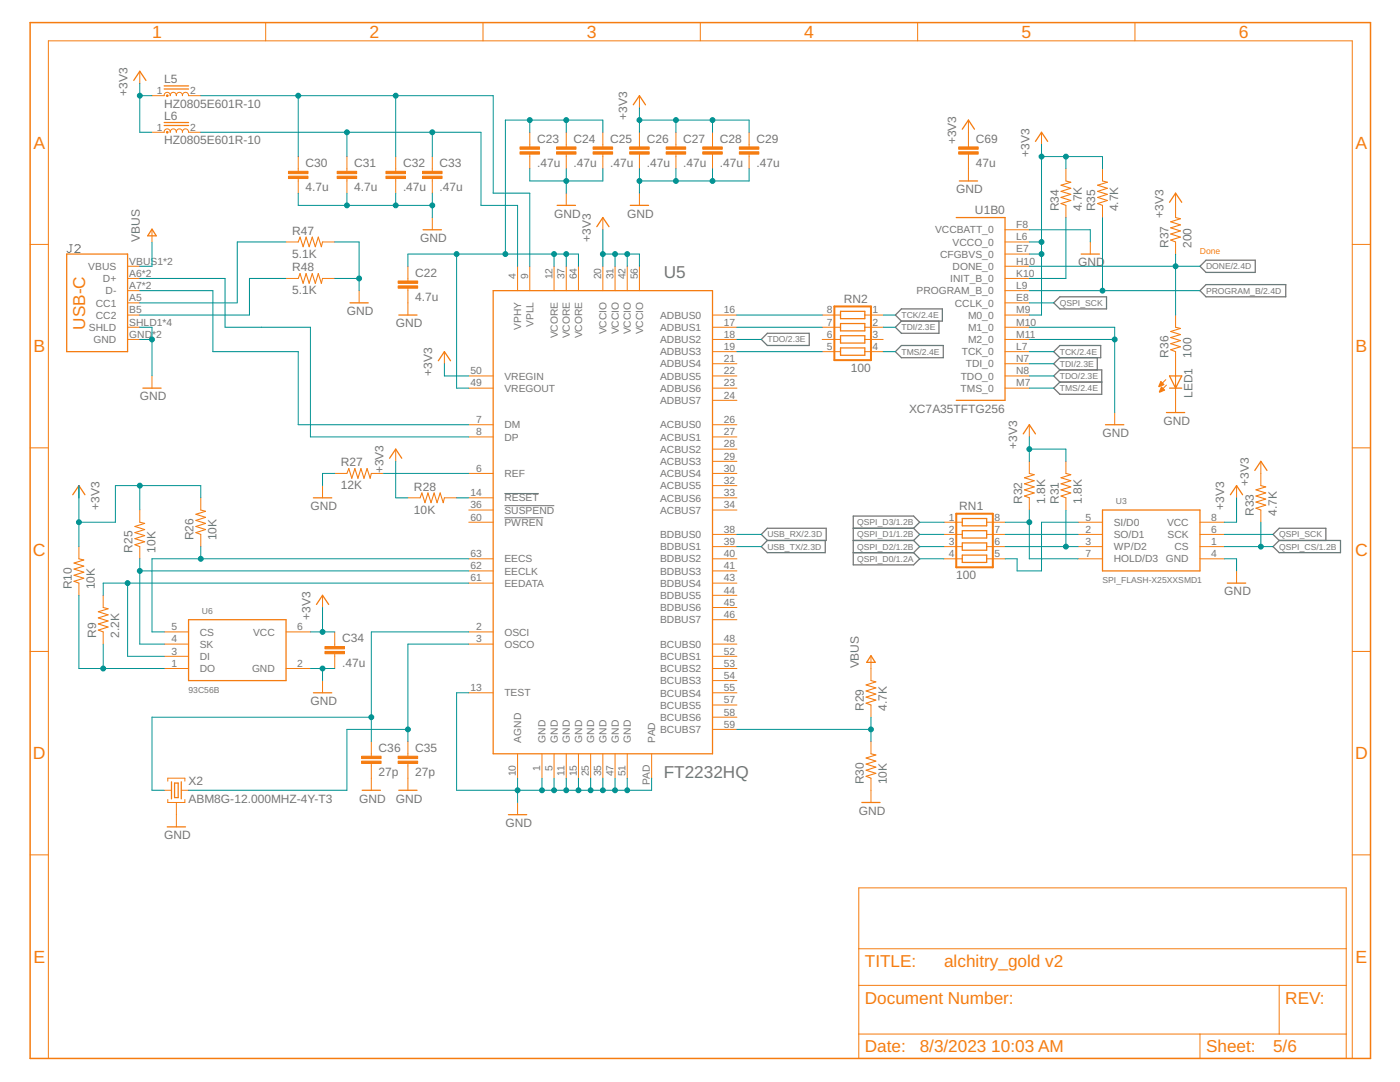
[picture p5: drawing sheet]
<svg xmlns="http://www.w3.org/2000/svg" width="279mm" height="216mm" viewBox="0 0 279 216" stroke-linecap="round" stroke-linejoin="round" font-family="sans-serif">
<path d="M13.9 48.8h.5M14.2 48.8v1.3l-.3 .3h-.3l-.2-.3M14.9 49.1l.3-.3h.5l.3 .3v.2l-1.1 1.1h1.1M100.7 98.5h6.8M100.7 103.3h7.7M100.7 100.9h9.9" fill="none" stroke="#757575" stroke-width=".2"/>
<g fill="none" stroke="#757575" stroke-width=".25">
<path d="M239.5 58l1.2-1.2h15.9v2.4h-15.9zM239.5 53.1l1.2-1.2h9.8v2.5h-9.8zM153.1 66.5h8.4v2.4h-8.4l-1.2-1.2zM179.9 68.9h8.4v2.5h-8.4l-1.2-1.2zM179.9 61.6h8.2v2.5h-8.2l-1.2-1.2zM179.9 64.1l-1.2 1.2 1.2 1.2h7.5v-2.4M210.3 70.2l1.2-1.3h8.2v2.5h-8.2zM210.3 60.4l1.2-1.2h9.3v2.4h-9.3zM211.5 71.4l-1.2 1.2 1.2 1.2M211.5 73.8h8.4v4.9h-8.4l-1.2-1.3 1.2-1.2M211.5 73.8l-1.2 1.2 1.2 1.2M211.5 76.2h8.4"/>
<path d="M219 71.4v2.4M153.1 105.4h11.8v2.4h-11.8l-1.2-1.2zM153.1 107.8l-1.2 1.3 1.2 1.2h11.6v-2.5M170.3 105.4h12M170.3 107.8h12M170.3 110.3h12M182.3 105.4l1.2 1.2-1.2 1.2M182.3 105.4l1.2-1.2-1.2-1.2h-12v9.7h12l1.2-1.2-1.2-1.2M182.3 107.8l1.2 1.3-1.2 1.2M255.3 107.8l-1.2-1.2 1.2-1.2h9.3v2.4M255.3 107.8h12.2v2.5h-12.2l-1.2-1.2z"/>
</g>
<path d="M6 4.5h267.5v206.7h-267.5z" fill="none" stroke="#f57c10" stroke-width=".3"/>
<g fill="none" stroke="#f57c10" stroke-width=".2">
<path d="M27.9 14.2v2.5M30.3 19.1h2.5a.61 .61 0 0 1 .6-.7 .61 .61 0 0 1 .6 .7 .62 .62 0 0 1 .6-.7 .62 .62 0 0 1 .6 .7 .61 .61 0 0 1 .6-.7 .61 .61 0 0 1 .6 .7 .62 .62 0 0 1 .6-.7 .62 .62 0 0 1 .6 .7h2.5M53 4.5v3.6M96.4 4.5v3.6M127.6 19.1v2.4M139.8 4.5v3.6M183.1 4.5v3.6M226.5 4.5v3.6M30.3 26.4h2.5a.61 .61 0 0 1 .6-.7 .61 .61 0 0 1 .6 .7 .62 .62 0 0 1 .6-.7 .62 .62 0 0 1 .6 .7 .61 .61 0 0 1 .6-.7 .61 .61 0 0 1 .6 .7 .62 .62 0 0 1 .6-.7 .62 .62 0 0 1 .6 .7h2.5M59.5 31.2v3M59.5 35.6v2.9M69.2 31.2v3"/>
<path d="M69.2 35.6v2.9M79 31.2v3M79 35.6v2.9M86.3 31.2v3M86.3 35.6v2.9M105.7 26.4v2.9M105.7 30.8v2.9M113 26.4v2.9M113 30.8v2.9M113 38.5v2.5M120.3 26.4v2.9M120.3 30.8v2.9"/>
<path d="M127.6 26.4v2.9M127.6 30.8v2.9M127.6 38.5v2.5M134.9 26.4v2.9M134.9 30.8v2.9M142.2 26.4v2.9M142.2 30.8v2.9M149.5 26.4v2.9M149.5 30.8v2.9M193.3 24v5.3M193.3 30.8v5.3M207.9 26.4v2.4"/>
<path d="M212.7 33.7v2.4M220 33.7v2.4M234.6 38.5v4.9M6 48.8h3.7M25.5 53.1h2.4M25.5 55.6h2.4M25.5 58h2.4M30.3 45.8v2.5M57.1 48.3h2.4M57.1 55.6h2.4M64.4 48.3h2.4M64.4 55.6h2.4"/>
<path d="M71.7 58v2.4M81.4 53.1v2.9M81.4 57.5v5.4M86.3 43.4v2.4M103.3 53.1v4.9M105.7 53.1v4.9M110.6 53.1v4.9M113 53.1v4.9M115.4 53.1v4.9M120.3 43.4v2.4M120.3 53.1v4.9M122.7 53.1v4.9"/>
<path d="M125.2 53.1v4.9M127.6 53.1v4.9M200.6 45.8h4.8M200.6 48.3h4.8M200.6 50.7h4.8M200.6 53.1h4.8M200.6 55.6h4.8M200.6 58h4.8M212.7 41v2.4M217.6 48.3v2.4M220 41v2.4M234.6 48.3v2.4"/>
<path d="M269.9 48.8h3.6M25.5 62.9h2.4M25.5 65.3h2.4M25.5 67.7h2.4M25.5 60.4h2.4M30.3 75v2.4M88.7 70.2v2.4M93.6 75h4.8M93.6 77.4h4.8M142.2 75h4.9M142.2 77.4h4.9M142.2 62.9h4.9"/>
<path d="M142.2 65.3h4.9M142.2 67.7h4.9M142.2 70.2h4.9M142.2 72.6h4.9M142.2 79.9h4.9M164.1 62.9h3.6M164.1 65.3h3.6M164.1 67.7h3.6M164.1 70.2h3.6M172.6 62.9h3.7M172.6 65.3h3.7M172.6 67.7h3.7"/>
<path d="M172.6 70.2h3.7M200.6 75h4.8M200.6 77.4h4.8M200.6 62.9h4.8M200.6 65.3h4.8M200.6 67.7h4.8M200.6 70.2h4.8M200.6 72.6h4.8M200.6 60.4h4.8M232.7 75.8l-1.4 1.3M232.8 76.8l-1.3 1.4M234.6 62.9v2.4"/>
<path d="M234.6 70.2v12.1M6 89.4h3.7M15.7 96.9v2.4M40.1 99.3v2.5M64.4 96.9v2.4M66.8 94.5h2.4M74.1 94.5h2.4M79 89.6v2.5M81.4 99.3h2.4M88.7 99.3h2.4M93.6 84.8h4.8M93.6 87.2h4.8"/>
<path d="M93.6 94.5h4.8M93.6 99.3h4.8M142.2 84.8h4.9M142.2 87.2h4.9M142.2 94.5h4.9M142.2 99.3h4.9M142.2 89.6h4.9M142.2 92.1h4.9M142.2 96.9h4.9M205.4 84.8v2.4M205.4 92.1v2.4M205.4 99.3v2.5"/>
<path d="M212.7 92.1v2.4M212.7 99.3v2.5M222.5 82.3v2.5M246.8 96.9v2.4M251.6 92.1v4.8M269.9 89.4h3.6M15.7 109.1v2.4M15.7 116.4v2.4M20.6 118.8v2.4M27.9 101.8v2.4M27.9 109.1v2.4M40.1 106.6v2.5"/>
<path d="M64.4 118.8v2.4M93.6 111.5h4.8M93.6 113.9h4.8M93.6 116.4h4.8M93.6 101.8h4.8M93.6 104.2h4.8M142.2 111.5h4.9M142.2 113.9h4.9M142.2 116.4h4.9M142.2 101.8h4.9M142.2 106.6h4.9M142.2 109.1h4.9"/>
<path d="M142.2 118.8h4.9M188.4 111.5h3.6M188.4 106.6h3.6M188.4 109.1h3.6M188.4 104.2h3.6M196.9 111.5h3.7M196.9 106.6h3.7M196.9 109.1h3.7M196.9 104.2h3.7M215.2 111.5h4.8M215.2 106.6h4.8M215.2 109.1h4.8"/>
<path d="M215.2 104.2h4.8M239.5 111.5h4.8M239.5 106.6h4.8M239.5 109.1h4.8M239.5 104.2h4.8M246.8 113.9v2.5M251.6 101.8v2.4M6 130h3.7M20.6 126.1v2.4M32.8 126.1h4.8M32.8 128.5h4.8M32.8 131h4.8"/>
<path d="M32.8 133.4h4.8M57.1 126.1h4.9M57.1 133.4h4.9M64.4 135.8v2.4M66.8 126.1v2.9M66.8 130.5v2.9M93.6 126.1h4.8M93.6 128.5h4.8M93.6 138.2h4.8M142.2 128.5h4.9M142.2 138.2h4.9M142.2 121.2h4.9"/>
<path d="M142.2 123.7h4.9M142.2 131h4.9M142.2 133.4h4.9M142.2 135.8h4.9M173.8 131v4.8M269.9 130h3.6M32.8 157.7h1.4M33.5 155.9v-.6h3.4v.6M33.5 159.5v.6h3.4v-.6M36.2 157.7h1.4M74.1 148v2.9M74.1 152.4v5.3"/>
<path d="M81.4 148v2.9M81.4 152.4v5.3M103.3 150.4v4.9M108.2 150.4v4.9M110.6 150.4v4.9M113 150.4v4.9M115.4 150.4v4.9M117.9 150.4v4.9M120.3 150.4v4.9M122.7 150.4v4.9M125.2 150.4v4.9M130 150.4v4.9"/>
<path d="M142.2 140.7h4.9M142.2 143.1h4.9M142.2 145.5h4.9M173.8 140.7v2.4M173.8 148v2.4M173.8 155.3v4.8M6 170.6h3.7M35.2 160.1v4.9M103.3 160.1v2.5M171.4 177.2h97.3v34h-97.3zM269.9 170.6h3.6M171.4 196.6h97.3"/>
<path d="M171.4 189.3h97.3M255.3 196.6v9.7M9.7 211.2v-203.1h260.2v203.1M171.4 206.3h97.3M239.5 206.3v4.9"/>
</g>
<g fill="none" stroke="#f57c10" stroke-width=".25">
<path d="M26.7 16l1.2-1.8 1.2 1.8M32.8 17.8h4.8M32.8 17.1h4.8M32.8 25h4.8M32.8 24.4h4.8M126.4 20.9l1.2-1.8 1.2 1.8M191.5 36.1h3.6M192 25.8l1.3-1.8 1.2 1.8M206.7 28.2l1.2-1.8 1.2 1.8M13.3 50.7h12.2v19.5h-12.2zM30.3 45.7l.9 1.4h-1.7zM84.4 45.8h3.7"/>
<path d="M98.4 58h43.8v92.4h-43.8zM111.2 41h3.7M119.1 45.2l1.2-1.8 1.2 1.8M125.8 41h3.6M190.8 43.4h9.8v36.5h-9.8M215.8 50.7h3.6M233.4 40.4l1.2-1.9 1.2 1.9M28.5 77.4h3.7M69.8 60.4h3.7M79.6 62.9h3.6M87.5 72l1.2-1.8 1.2 1.8M167.7 62.1h4.9v1.5h-4.9z"/>
<path d="M167.7 64.6h4.9v1.4h-4.9zM167.7 67h4.9v1.5h-4.9zM167.7 69.4h4.9v1.5h-4.9zM233.4 75h2.4l-1.2 2.4zM233.4 77.4h2.4M14.5 98.7l1.2-1.8 1.3 1.8M62.5 99.3h3.7M77.7 91.4l1.3-1.8 1.2 1.8M204.2 86.6l1.2-1.8 1.3 1.8M220.6 84.8h3.7M232.8 82.3h3.6M245.6 98.7l1.2-1.8 1.2 1.8"/>
<path d="M250.4 93.9l1.2-1.8 1.3 1.8M192 103.5h4.9v1.4h-4.9zM192 105.9h4.9v1.5h-4.9zM192 108.3h4.9v1.5h-4.9zM192 110.8h4.9v1.4h-4.9zM220 101.8h19.5v12.1h-19.5zM244.9 116.4h3.7M37.6 123.7h19.5v12.1h-19.5zM62.5 138.2h3.7M63.2 120.6l1.2-1.8 1.2 1.8M173.8 130.8l.9 1.4h-1.7zM34.2 156v3.4"/>
<path d="M34.8 156.3h.8v2.9h-.8zM36.2 156v3.4M72.3 157.7h3.6M79.6 157.7h3.6M33.4 165h3.6M101.5 162.6h3.6M172 160.1h3.6"/>
</g>
<g fill="#f57c10" stroke="#f57c10" stroke-width=".2">
<path d="M79.5 57h3.9v.5h-3.9z"/>
<path d="M79.5 56.1h3.9v.4h-3.9z"/>
<path d="M103.8 30.3h3.9v.5h-3.9z"/>
<path d="M103.8 29.3h3.9v.5h-3.9z"/>
<path d="M111.1 30.3h3.9v.5h-3.9z"/>
<path d="M111.1 29.3h3.9v.5h-3.9z"/>
<path d="M118.4 30.3h3.9v.5h-3.9z"/>
<path d="M118.4 29.3h3.9v.5h-3.9z"/>
<path d="M125.7 30.3h3.9v.5h-3.9z"/>
<path d="M125.7 29.3h3.9v.5h-3.9z"/>
<path d="M132.9 30.3h3.9v.5h-3.9z"/>
<path d="M132.9 29.3h3.9v.5h-3.9z"/>
<path d="M140.3 30.3h3.8v.5h-3.8z"/>
<path d="M140.3 29.3h3.8v.5h-3.8z"/>
<path d="M147.6 30.3h3.8v.5h-3.8z"/>
<path d="M147.6 29.3h3.8v.5h-3.8z"/>
<path d="M57.6 35.2h3.9v.4h-3.9z"/>
<path d="M57.6 34.2h3.9v.4h-3.9z"/>
<path d="M67.3 35.2h3.9v.4h-3.9z"/>
<path d="M67.3 34.2h3.9v.4h-3.9z"/>
<path d="M77 35.2h3.9v.4h-3.9z"/>
<path d="M77 34.2h3.9v.4h-3.9z"/>
<path d="M84.3 35.2h3.9v.4h-3.9z"/>
<path d="M84.3 34.2h3.9v.4h-3.9z"/>
<path d="M64.9 130h3.8v.5h-3.8z"/>
<path d="M64.9 129h3.8v.5h-3.8z"/>
<path d="M79.5 151.9h3.9v.4h-3.9z"/>
<path d="M79.5 150.9h3.9v.5h-3.9z"/>
<path d="M72.2 151.9h3.9v.4h-3.9z"/>
<path d="M72.2 150.9h3.9v.5h-3.9z"/>
<path d="M191.3 30.3h3.9v.5h-3.9z"/>
<path d="M191.3 29.3h3.9v.5h-3.9z"/>
</g>
<g fill="#f57c10" stroke="#f57c10" stroke-width=".2">
<path d="M231.7 76.1l.6 .6-1 .5z" fill-rule="evenodd"/>
<path d="M231.8 77.2l.6 .6-1 .5z" fill-rule="evenodd"/>
<circle cx="33.4" cy="19.1" r=".17"/>
<circle cx="33.4" cy="26.4" r=".17"/>
</g>
<g fill="none" stroke="#f57c10" stroke-width=".21">
<path d="M212.7 36.1l1 .3-1.9 .6 1.9 .6-1.9 .6 1.9 .6-1.9 .6 1.9 .6-1.9 .6 .9 .4M220 36.1l1 .3-1.9 .6 1.9 .6-1.9 .6 1.9 .6-1.9 .6 1.9 .6-1.9 .6 .9 .4M59.5 48.3l.4-1 .6 1.9 .6-1.9 .6 1.9 .6-1.9 .6 1.9 .6-1.9 .6 1.9 .3-.9M59.5 55.6l.4-1 .6 1.9 .6-1.9 .6 1.9 .6-1.9 .6 1.9 .6-1.9 .6 1.9 .3-.9M234.6 43.4l1 .2-2 .7 2 .6-2 .6 2 .6-2 .6 2 .6-2 .6 1 .4M234.6 65.3l1 .2-2 .6 2 .7-2 .6 2 .6-2 .6 2 .6-2 .6 1 .4M69.2 94.5l.4-1 .6 1.9 .6-1.9 .6 1.9 .6-1.9 .6 1.9 .7-1.9 .6 1.9 .2-.9M83.8 99.3l.4-.9 .6 1.9 .6-1.9 .6 1.9 .6-1.9 .6 1.9 .6-1.9 .7 1.9 .2-1M205.4 94.5l1 .2-2 .6 2 .6-2 .6 2 .7-2 .5 2 .7-2 .6 1 .3M212.7 94.5l1 .2-1.9 .6 1.9 .6-1.9 .6 1.9 .7-1.9 .5 1.9 .7-1.9 .6 .9 .3M251.6 96.9l1 .3-1.9 .5 1.9 .7-1.9 .6 1.9 .6-1.9 .6 1.9 .6-1.9 .6 .9 .4M15.7 111.5l1 .2-1.9 .7 1.9 .6-1.9 .6 1.9 .6-1.9 .6 1.9 .6-1.9 .6 .9 .4"/>
<path d="M27.9 104.2l1 .2-2 .7 2 .6-2 .6 2 .6-2 .6 2 .6-2 .6 1 .4M40.1 101.8l.9 .2-1.9 .6 1.9 .6-1.9 .6 1.9 .6-1.9 .7 1.9 .6-1.9 .6 1 .3M20.6 121.2l1 .3-2 .6 2 .6-2 .6 2 .6-2 .6 2 .6-2 .6 1 .4M173.8 135.8l1 .3-2 .6 2 .6-2 .6 2 .6-2 .6 2 .6-2 .6 1 .4M173.8 150.4l1 .2-2 .7 2 .6-2 .6 2 .6-2 .6 2 .6-2 .6 1 .4"/>
</g>
<path d="M166.5 61.2h7.3v10.7h-7.3zM190.8 102.5h7.3v10.7h-7.3z" fill="none" stroke="#f57c10" stroke-width=".4"/>
<g fill="none" stroke="#009292" stroke-width=".2">
<path d="M27.9 16.7v9.7h2.4M27.9 19.1h2.4M40.1 19.1h58.3v19.4h7.3v14.6M59.5 19.1v12.1M79 19.1v12.1M40.1 26.4h55.9v14.6h7.3v12.1M59.5 38.5v2.5h26.8M69.2 26.4v4.8M69.2 38.5v2.5M79 38.5v2.5M86.3 26.4v4.8M86.3 38.5v4.9"/>
<path d="M105.7 24v2.4M105.7 33.7v2.4h14.6v-2.4M113 24v2.4M113 33.7v4.8M120.3 26.4v-2.4h-19.4v26.7M127.6 21.5v4.9M127.6 33.7v4.8M127.6 24h21.9v2.4M134.9 24v2.4M134.9 33.7v2.4M142.2 24v2.4M142.2 33.7v2.4"/>
<path d="M149.5 33.7v2.4h-21.9M207.9 28.8v34.1h-2.5M207.9 31.2h12.1v2.5M212.7 31.2v2.5M27.9 55.6h17v9.7h17.1v21.9h31.6M27.9 58h14.6v12.2h17v14.6h34.1M30.3 48.3v4.8h-2.4M57.1 48.3h-9.8v12.1h-19.4M57.1 55.6h-7.3v7.3h-21.9M66.8 48.3h4.9v9.7M66.8 55.6h4.9M81.4 53.1v-2.4h34v2.4"/>
<path d="M91.1 50.7v26.7h2.5M110.6 50.7v2.4M113 50.7v2.4M120.3 45.8v7.3M120.3 50.7h7.3v2.4M122.7 50.7v2.4M125.2 50.7v2.4M205.4 45.8h12.2v2.5M205.4 48.3h2.5M205.4 53.1h34.1M205.4 50.7h2.5M205.4 58h34.1"/>
<path d="M212.7 43.4v12.2h-7.3M220 43.4v14.6M234.6 50.7v12.2M27.9 65.3h2.4v9.7M27.9 67.7h2.4M88.7 72.6v2.4h4.9M147.1 65.3h17M147.1 67.7h4.8M147.1 62.9h17M147.1 70.2h17M176.3 65.3h2.4M176.3 62.9h2.4"/>
<path d="M176.3 70.2h2.4M205.4 65.3h17.1v17M205.4 67.7h17.1M205.4 77.4h4.9M205.4 75h4.9M205.4 70.2h4.9M205.4 72.6h4.9M205.4 60.4h4.9M15.7 96.9v12.2M27.9 96.9v4.9M40.1 99.3v-2.4h-17.1v7.3h-7.3M66.8 94.5h-2.4v2.4"/>
<path d="M76.5 94.5h17.1M79 92.1v7.2h2.4M91.1 99.3h2.5M205.4 89.6h7.3v2.5M205.4 87.2v4.9M246.8 99.3v4.9h-2.5M15.7 118.8v14.6h17.1M25.5 116.4v14.6h7.3M27.9 111.5v17h4.9M27.9 113.9h65.7M40.1 109.1v2.4M93.6 111.5h-63.3v14.6h2.5"/>
<path d="M93.6 116.4h-73v2.4M147.1 106.6h4.8M147.1 109.1h4.8M183.5 111.5h4.9M183.5 104.2h4.9M183.5 106.6h4.9M183.5 109.1h4.9M200.6 104.2h4.8M200.6 106.6h14.6M200.6 109.1h14.6M205.4 101.8v9.7h9.8M212.7 101.8v7.3"/>
<path d="M215.2 104.2h-7.3v9.7h-4.9v-2.4h-2.4M244.3 111.5h2.5v2.4M244.3 106.6h9.8M244.3 109.1h9.8M251.6 104.2v4.9M20.6 128.5v4.9M62 133.4h4.8M62 126.1h4.8M64.4 121.2v4.9M64.4 133.4v2.4M93.6 138.2h-2.5v19.5h38.9v-2.4M93.6 128.5h-12.2v19.5"/>
<path d="M93.6 126.1h-19.5v21.9M74.1 143.1h-43.8v14.6h2.5M81.4 145.5h-12.2v12.2h-31.6M103.3 155.3v4.8M108.2 155.3v2.4M110.6 155.3v2.4M113 155.3v2.4M115.4 155.3v2.4M117.9 155.3v2.4M120.3 155.3v2.4M122.7 155.3v2.4M125.2 155.3v2.4"/>
<path d="M147.1 145.5h26.7M173.8 143.1v4.9"/>
</g>
<g fill="#009292" stroke="#009292" stroke-width=".2">
<circle cx="113" cy="36.1" r=".49"/>
<circle cx="134.9" cy="36.1" r=".49"/>
<circle cx="142.2" cy="36.1" r=".49"/>
<circle cx="127.6" cy="36.1" r=".49"/>
<circle cx="64.4" cy="133.4" r=".49"/>
<circle cx="103.3" cy="157.7" r=".49"/>
<circle cx="108.2" cy="157.7" r=".49"/>
<circle cx="110.6" cy="157.7" r=".49"/>
<circle cx="113" cy="157.7" r=".49"/>
<circle cx="115.4" cy="157.7" r=".49"/>
<circle cx="117.9" cy="157.7" r=".49"/>
<circle cx="120.3" cy="157.7" r=".49"/>
<circle cx="122.7" cy="157.7" r=".49"/>
<circle cx="125.2" cy="157.7" r=".49"/>
<circle cx="222.5" cy="67.7" r=".49"/>
<circle cx="71.7" cy="55.6" r=".49"/>
<circle cx="69.2" cy="41" r=".49"/>
<circle cx="79" cy="41" r=".49"/>
<circle cx="86.3" cy="41" r=".49"/>
<circle cx="30.3" cy="67.7" r=".49"/>
<circle cx="113" cy="50.7" r=".49"/>
<circle cx="110.6" cy="50.7" r=".49"/>
<circle cx="91.1" cy="50.7" r=".49"/>
<circle cx="113" cy="24" r=".49"/>
<circle cx="105.7" cy="24" r=".49"/>
<circle cx="100.9" cy="50.7" r=".49"/>
<circle cx="127.6" cy="24" r=".49"/>
<circle cx="134.9" cy="24" r=".49"/>
<circle cx="142.2" cy="24" r=".49"/>
<circle cx="27.9" cy="19.1" r=".49"/>
<circle cx="64.4" cy="126.1" r=".49"/>
<circle cx="27.9" cy="96.9" r=".49"/>
<circle cx="15.7" cy="104.2" r=".49"/>
<circle cx="207.9" cy="31.2" r=".49"/>
<circle cx="212.7" cy="31.2" r=".49"/>
<circle cx="207.9" cy="50.7" r=".49"/>
<circle cx="207.9" cy="48.3" r=".49"/>
<circle cx="205.4" cy="89.6" r=".49"/>
<circle cx="122.7" cy="50.7" r=".49"/>
<circle cx="125.2" cy="50.7" r=".49"/>
<circle cx="120.3" cy="50.7" r=".49"/>
<circle cx="79" cy="19.1" r=".49"/>
<circle cx="59.5" cy="19.1" r=".49"/>
<circle cx="86.3" cy="26.4" r=".49"/>
<circle cx="69.2" cy="26.4" r=".49"/>
<circle cx="40.1" cy="111.5" r=".49"/>
<circle cx="27.9" cy="113.9" r=".49"/>
<circle cx="25.5" cy="116.4" r=".49"/>
<circle cx="20.6" cy="133.4" r=".49"/>
<circle cx="173.8" cy="145.5" r=".49"/>
<circle cx="81.4" cy="145.5" r=".49"/>
<circle cx="74.1" cy="143.1" r=".49"/>
<circle cx="251.6" cy="109.1" r=".49"/>
<circle cx="212.7" cy="109.1" r=".49"/>
<circle cx="205.4" cy="104.2" r=".49"/>
<circle cx="220" cy="58" r=".49"/>
<circle cx="234.6" cy="53.1" r=".49"/>
</g>
<g font-size="3.5" fill="#f57c10">
<text x="30.4" y="7.6">1</text>
<text x="73.7" y="7.6">2</text>
<text x="117.1" y="7.6">3</text>
<text x="160.5" y="7.6">4</text>
<text x="203.8" y="7.6">5</text>
<text x="247.2" y="7.6">6</text>
<text x="6.7" y="29.7">A</text>
<text x="270.5" y="29.7">A</text>
<text x="6.7" y="70.3">B</text>
<text x="270.5" y="70.3">B</text>
<text x="6.6" y="110.9">C</text>
<text x="270.4" y="110.9">C</text>
<text x="6.6" y="151.5">D</text>
<text x="270.4" y="151.5">D</text>
<text x="6.7" y="192.1">E</text>
<text x="270.5" y="192.1">E</text>
</g>
<g font-size="3.4" fill="#757575">
<text x="132.5" y="55.6">U5</text>
<text x="132.5" y="155.3">FT2232HQ</text>
</g>
<g font-size="3.4" fill="#f57c10">
<text x="17" y="65.8" transform="rotate(-90 17 65.8)">USB-C</text>
<text x="172.6" y="193">TITLE:</text>
<text x="188.4" y="193">alchitry_gold v2</text>
<text x="172.6" y="200.3">Document Number:</text>
<text x="256.5" y="200.3">REV:</text>
<text x="172.6" y="210">Date:</text>
<text x="183.5" y="210">8/3/2023</text>
<text x="197.8" y="210">10:03 AM</text>
<text x="240.7" y="210">Sheet:</text>
<text x="254.1" y="210">5/6</text>
</g>
<g font-size="2.4" fill="#757575">
<text x="32.8" y="16.7">L5</text>
<text x="25.5" y="19.1" transform="rotate(-90 25.5 19.1)">+3V3</text>
<text x="32.8" y="21.5">HZ0805E601R-10</text>
<text x="32.8" y="24">L6</text>
<text x="125.2" y="24" transform="rotate(-90 125.2 24)">+3V3</text>
<text x="32.8" y="28.8">HZ0805E601R-10</text>
<text x="107.2" y="28.5">C23</text>
<text x="114.5" y="28.5">C24</text>
<text x="121.8" y="28.5">C25</text>
<text x="129.1" y="28.5">C26</text>
<text x="136.4" y="28.5">C27</text>
<text x="143.7" y="28.5">C28</text>
<text x="151" y="28.5">C29</text>
<text x="190.8" y="28.8" transform="rotate(-90 190.8 28.8)">+3V3</text>
<text x="194.7" y="28.5">C69</text>
<text x="61" y="33.3">C30</text>
<text x="70.7" y="33.3">C31</text>
<text x="80.4" y="33.3">C32</text>
<text x="87.7" y="33.3">C33</text>
<text x="107.2" y="33.3">.47u</text>
<text x="114.5" y="33.3">.47u</text>
<text x="121.8" y="33.3">.47u</text>
<text x="129.1" y="33.3">.47u</text>
<text x="136.4" y="33.3">.47u</text>
<text x="143.7" y="33.3">.47u</text>
<text x="151" y="33.3">.47u</text>
<text x="194.7" y="33.3">47u</text>
<text x="205.4" y="31.2" transform="rotate(-90 205.4 31.2)">+3V3</text>
<text x="61" y="38.2">4.7u</text>
<text x="70.7" y="38.2">4.7u</text>
<text x="80.4" y="38.2">.47u</text>
<text x="87.7" y="38.2">.47u</text>
<text x="190.8" y="38.5">GND</text>
<text x="58.3" y="46.8">R47</text>
<text x="110.6" y="43.4">GND</text>
<text x="125.2" y="43.4">GND</text>
<text x="194.6" y="42.7">U1B0</text>
<text x="211.3" y="42.2" transform="rotate(-90 211.3 42.2)">R34</text>
<text x="215.9" y="42.2" transform="rotate(-90 215.9 42.2)">4.7K</text>
<text x="218.6" y="42.2" transform="rotate(-90 218.6 42.2)">R35</text>
<text x="223.2" y="42.2" transform="rotate(-90 223.2 42.2)">4.7K</text>
<text x="232.2" y="43.4" transform="rotate(-90 232.2 43.4)">+3V3</text>
<text x="27.9" y="48.3" transform="rotate(-90 27.9 48.3)">VBUS</text>
<text x="58.3" y="51.4">5.1K</text>
<text x="83.8" y="48.3">GND</text>
<text x="117.9" y="48.3" transform="rotate(-90 117.9 48.3)">+3V3</text>
<text x="215.2" y="53.1">GND</text>
<text x="233.2" y="49.5" transform="rotate(-90 233.2 49.5)">R37</text>
<text x="237.8" y="49.5" transform="rotate(-90 237.8 49.5)">200</text>
<text x="58.3" y="58.7">5.1K</text>
<text x="58.3" y="54.1">R48</text>
<text x="82.9" y="55.2">C22</text>
<text x="69.2" y="62.9">GND</text>
<text x="79" y="65.3">GND</text>
<text x="82.9" y="60.1">4.7u</text>
<text x="168.4" y="60.4">RN2</text>
<text x="233.2" y="71.4" transform="rotate(-90 233.2 71.4)">R36</text>
<text x="237.8" y="71.4" transform="rotate(-90 237.8 71.4)">100</text>
<text x="86.3" y="75" transform="rotate(-90 86.3 75)">+3V3</text>
<text x="169.8" y="74.3">100</text>
<text x="27.9" y="79.9">GND</text>
<text x="181.4" y="82.3">XC7A35TFTG256</text>
<text x="238" y="79.4" transform="rotate(-90 238 79.4)">LED1</text>
<text x="203" y="89.6" transform="rotate(-90 203 89.6)">+3V3</text>
<text x="220" y="87.2">GND</text>
<text x="232.2" y="84.7">GND</text>
<text x="68" y="93">R27</text>
<text x="76.5" y="94.5" transform="rotate(-90 76.5 94.5)">+3V3</text>
<text x="19.9" y="101.8" transform="rotate(-90 19.9 101.8)">+3V3</text>
<text x="61.9" y="101.8">GND</text>
<text x="68" y="97.6">12K</text>
<text x="82.6" y="97.9">R28</text>
<text x="191.4" y="101.8">RN1</text>
<text x="204" y="100.6" transform="rotate(-90 204 100.6)">R32</text>
<text x="208.6" y="100.6" transform="rotate(-90 208.6 100.6)">1.8K</text>
<text x="211.3" y="100.6" transform="rotate(-90 211.3 100.6)">R31</text>
<text x="215.9" y="100.6" transform="rotate(-90 215.9 100.6)">1.8K</text>
<text x="244.3" y="101.8" transform="rotate(-90 244.3 101.8)">+3V3</text>
<text x="249.2" y="96.9" transform="rotate(-90 249.2 96.9)">+3V3</text>
<text x="38.6" y="107.8" transform="rotate(-90 38.6 107.8)">R26</text>
<text x="43.2" y="107.8" transform="rotate(-90 43.2 107.8)">10K</text>
<text x="82.6" y="102.5">10K</text>
<text x="250.2" y="103" transform="rotate(-90 250.2 103)">R33</text>
<text x="254.8" y="103" transform="rotate(-90 254.8 103)">4.7K</text>
<text x="26.5" y="110.3" transform="rotate(-90 26.5 110.3)">R25</text>
<text x="31.1" y="110.3" transform="rotate(-90 31.1 110.3)">10K</text>
<text x="14.3" y="117.6" transform="rotate(-90 14.3 117.6)">R10</text>
<text x="18.9" y="117.6" transform="rotate(-90 18.9 117.6)">10K</text>
<text x="190.8" y="115.6">100</text>
<text x="244.3" y="118.8">GND</text>
<text x="61.9" y="123.7" transform="rotate(-90 61.9 123.7)">+3V3</text>
<text x="19.2" y="127.3" transform="rotate(-90 19.2 127.3)">R9</text>
<text x="23.8" y="127.3" transform="rotate(-90 23.8 127.3)">2.2K</text>
<text x="68.3" y="128.2">C34</text>
<text x="68.3" y="133">.47u</text>
<text x="171.4" y="133.4" transform="rotate(-90 171.4 133.4)">VBUS</text>
<text x="61.9" y="140.7">GND</text>
<text x="172.4" y="141.9" transform="rotate(-90 172.4 141.9)">R29</text>
<text x="177" y="141.9" transform="rotate(-90 177 141.9)">4.7K</text>
<text x="75.6" y="154.9">27p</text>
<text x="75.6" y="150">C36</text>
<text x="82.9" y="154.9">27p</text>
<text x="82.9" y="150">C35</text>
<text x="37.6" y="160.1">ABM8G-12.000MHZ-4Y-T3</text>
<text x="37.6" y="156.7">X2</text>
<text x="71.7" y="160.1">GND</text>
<text x="79" y="160.1">GND</text>
<text x="172.4" y="156.5" transform="rotate(-90 172.4 156.5)">R30</text>
<text x="177" y="156.5" transform="rotate(-90 177 156.5)">10K</text>
<text x="32.8" y="167.4">GND</text>
<text x="100.9" y="165">GND</text>
<text x="171.4" y="162.6">GND</text>
</g>
<g font-size="2.1" fill="#757575">
<text x="31.3" y="18.7">1</text>
<text x="38" y="18.7">2</text>
<text x="31.3" y="26">1</text>
<text x="38" y="26">2</text>
<text x="186.6" y="46.6">VCCBATT_0</text>
<text x="202.8" y="45.5">F8</text>
<text x="202.8" y="47.9">L6</text>
<text x="17.6" y="53.9">VBUS</text>
<text x="25.8" y="52.8">VBUS1*2</text>
<text x="187.6" y="51.4">CFGBVS_0</text>
<text x="190.1" y="49">VCCO_0</text>
<text x="190.1" y="53.9">DONE_0</text>
<text x="202.8" y="50.4">E7</text>
<text x="202.8" y="52.8">H10</text>
<text x="20.5" y="56.3">D+</text>
<text x="21.1" y="58.7">D-</text>
<text x="25.8" y="55.2">A6*2</text>
<text x="25.8" y="57.7">A7*2</text>
<text x="102.9" y="55.8" transform="rotate(-90 102.9 55.8)">4</text>
<text x="105.4" y="55.8" transform="rotate(-90 105.4 55.8)">9</text>
<text x="110.2" y="55.8" transform="rotate(-90 110.2 55.8)">12</text>
<text x="112.7" y="55.8" transform="rotate(-90 112.7 55.8)">37</text>
<text x="115.1" y="55.8" transform="rotate(-90 115.1 55.8)">64</text>
<text x="120" y="55.8" transform="rotate(-90 120 55.8)">20</text>
<text x="122.4" y="55.8" transform="rotate(-90 122.4 55.8)">31</text>
<text x="124.8" y="55.8" transform="rotate(-90 124.8 55.8)">42</text>
<text x="127.3" y="55.8" transform="rotate(-90 127.3 55.8)">56</text>
<text x="182.9" y="58.7">PROGRAM_B_0</text>
<text x="189.7" y="56.3">INIT_B_0</text>
<text x="202.8" y="55.2">K10</text>
<text x="202.8" y="57.7">L9</text>
<text x="19.1" y="61.2">CC1</text>
<text x="19.1" y="63.6">CC2</text>
<text x="25.8" y="60.1">A5</text>
<text x="25.8" y="62.5">B5</text>
<text x="25.8" y="65">SHLD1*4</text>
<text x="104" y="65.8" transform="rotate(-90 104 65.8)">VPHY</text>
<text x="106.5" y="65.3" transform="rotate(-90 106.5 65.3)">VPLL</text>
<text x="131.7" y="63.6">ADBUS0</text>
<text x="144.4" y="62.5">16</text>
<text x="144.4" y="65">17</text>
<text x="165" y="65">7</text>
<text x="165" y="62.5">8</text>
<text x="174.2" y="65">2</text>
<text x="174.2" y="62.5">1</text>
<text x="190.6" y="61.2">CCLK_0</text>
<text x="193.2" y="63.6">M0_0</text>
<text x="202.8" y="60.1">E8</text>
<text x="202.8" y="62.5">M9</text>
<text x="202.8" y="65">M10</text>
<text x="17.7" y="66">SHLD</text>
<text x="18.7" y="68.5">GND</text>
<text x="25.8" y="67.4">GND</text>
<text x="30.4" y="67.4">*2</text>
<text x="111.3" y="67.5" transform="rotate(-90 111.3 67.5)">VCORE</text>
<text x="113.7" y="67.5" transform="rotate(-90 113.7 67.5)">VCORE</text>
<text x="116.2" y="67.5" transform="rotate(-90 116.2 67.5)">VCORE</text>
<text x="121" y="66.7" transform="rotate(-90 121 66.7)">VCCIO</text>
<text x="123.5" y="66.7" transform="rotate(-90 123.5 66.7)">VCCIO</text>
<text x="125.9" y="66.7" transform="rotate(-90 125.9 66.7)">VCCIO</text>
<text x="128.3" y="66.7" transform="rotate(-90 128.3 66.7)">VCCIO</text>
<text x="131.7" y="66">ADBUS1</text>
<text x="131.7" y="68.5">ADBUS2</text>
<text x="131.7" y="70.9">ADBUS3</text>
<text x="144.4" y="67.4">18</text>
<text x="144.4" y="69.8">19</text>
<text x="165" y="69.8">5</text>
<text x="165" y="67.4">6</text>
<text x="174.2" y="67.4">3</text>
<text x="174.2" y="69.8">4</text>
<text x="191.9" y="70.9">TCK_0</text>
<text x="193.2" y="66">M1_0</text>
<text x="193.2" y="68.5">M2_0</text>
<text x="202.8" y="67.4">M11</text>
<text x="202.8" y="69.8">L7</text>
<text x="93.9" y="74.7">50</text>
<text x="93.9" y="77.1">49</text>
<text x="100.7" y="75.8">VREGIN</text>
<text x="131.7" y="73.3">ADBUS4</text>
<text x="131.7" y="75.8">ADBUS5</text>
<text x="144.4" y="72.2">21</text>
<text x="144.4" y="74.7">22</text>
<text x="144.4" y="77.1">23</text>
<text x="191.7" y="75.8">TDO_0</text>
<text x="192.7" y="73.3">TDI_0</text>
<text x="202.8" y="72.2">N7</text>
<text x="202.8" y="74.7">N8</text>
<text x="202.8" y="77.1">M7</text>
<text x="100.7" y="78.2">VREGOUT</text>
<text x="131.7" y="78.2">ADBUS6</text>
<text x="131.7" y="80.6">ADBUS7</text>
<text x="144.4" y="79.5">24</text>
<text x="191.7" y="78.2">TMS_0</text>
<text x="95" y="84.4">7</text>
<text x="95" y="86.8">8</text>
<text x="100.7" y="85.5">DM</text>
<text x="100.7" y="87.9">DP</text>
<text x="131.7" y="85.5">ACBUS0</text>
<text x="131.7" y="87.9">ACBUS1</text>
<text x="144.4" y="84.4">26</text>
<text x="144.4" y="86.8">27</text>
<text x="144.4" y="89.3">28</text>
<text x="95" y="94.1">6</text>
<text x="100.7" y="95.2">REF</text>
<text x="131.7" y="90.3">ACBUS2</text>
<text x="131.7" y="92.8">ACBUS3</text>
<text x="131.7" y="95.2">ACBUS4</text>
<text x="144.4" y="91.7">29</text>
<text x="144.4" y="94.1">30</text>
<text x="93.9" y="99">14</text>
<text x="93.9" y="101.4">36</text>
<text x="100.7" y="100.1">RESET</text>
<text x="131.7" y="97.6">ACBUS5</text>
<text x="131.7" y="100.1">ACBUS6</text>
<text x="144.4" y="96.6">32</text>
<text x="144.4" y="99">33</text>
<text x="144.4" y="101.4">34</text>
<text x="93.9" y="103.9">60</text>
<text x="100.7" y="104.9">PWREN</text>
<text x="100.7" y="102.5">SUSPEND</text>
<text x="131.7" y="102.5">ACBUS7</text>
<text x="131.7" y="107.4">BDBUS0</text>
<text x="144.4" y="106.3">38</text>
<text x="189.4" y="106.3">2</text>
<text x="189.4" y="103.9">1</text>
<text x="198.5" y="106.3">7</text>
<text x="198.5" y="103.9">8</text>
<text x="216.6" y="106.3">2</text>
<text x="216.6" y="103.9">5</text>
<text x="222.3" y="107.4">SO/D1</text>
<text x="222.3" y="104.9">SI/D0</text>
<text x="232.9" y="104.9">VCC</text>
<text x="233" y="107.4">SCK</text>
<text x="241.7" y="103.9">8</text>
<text x="241.7" y="106.3">6</text>
<text x="93.9" y="111.2">63</text>
<text x="93.9" y="113.6">62</text>
<text x="100.7" y="112.2">EECS</text>
<text x="131.7" y="109.8">BDBUS1</text>
<text x="131.7" y="112.2">BDBUS2</text>
<text x="144.4" y="108.7">39</text>
<text x="144.4" y="111.2">40</text>
<text x="144.4" y="113.6">41</text>
<text x="189.4" y="108.7">3</text>
<text x="189.4" y="111.2">4</text>
<text x="198.5" y="111.2">5</text>
<text x="198.5" y="108.7">6</text>
<text x="216.6" y="108.7">3</text>
<text x="216.6" y="111.2">7</text>
<text x="222.3" y="109.8">WP/D2</text>
<text x="222.3" y="112.2">HOLD/D3</text>
<text x="232.7" y="112.2">GND</text>
<text x="234.4" y="109.8">CS</text>
<text x="241.7" y="108.7">1</text>
<text x="241.7" y="111.2">4</text>
<text x="93.9" y="116">61</text>
<text x="100.7" y="114.7">EECLK</text>
<text x="100.7" y="117.1">EEDATA</text>
<text x="131.7" y="114.7">BDBUS3</text>
<text x="131.7" y="117.1">BDBUS4</text>
<text x="131.7" y="119.5">BDBUS5</text>
<text x="144.4" y="116">43</text>
<text x="144.4" y="118.5">44</text>
<text x="34.2" y="125.7">5</text>
<text x="59.3" y="125.7">6</text>
<text x="95" y="125.7">2</text>
<text x="131.7" y="122">BDBUS6</text>
<text x="131.7" y="124.4">BDBUS7</text>
<text x="144.4" y="120.9">45</text>
<text x="144.4" y="123.3">46</text>
<text x="34.2" y="128.2">4</text>
<text x="34.2" y="130.6">3</text>
<text x="39.9" y="129.2">SK</text>
<text x="39.9" y="131.7">DI</text>
<text x="39.9" y="126.8">CS</text>
<text x="50.5" y="126.8">VCC</text>
<text x="95" y="128.2">3</text>
<text x="100.7" y="126.8">OSCI</text>
<text x="100.7" y="129.2">OSCO</text>
<text x="131.7" y="129.3">BCUBS0</text>
<text x="131.7" y="131.7">BCUBS1</text>
<text x="144.4" y="128.2">48</text>
<text x="144.4" y="130.6">52</text>
<text x="34.2" y="133">1</text>
<text x="39.9" y="134.1">DO</text>
<text x="50.3" y="134.1">GND</text>
<text x="59.3" y="133">2</text>
<text x="93.9" y="137.9">13</text>
<text x="131.7" y="134.1">BCUBS2</text>
<text x="131.7" y="136.5">BCUBS3</text>
<text x="144.4" y="133">53</text>
<text x="144.4" y="135.5">54</text>
<text x="144.4" y="137.9">55</text>
<text x="100.7" y="139">TEST</text>
<text x="131.7" y="139">BCUBS4</text>
<text x="131.7" y="141.4">BCUBS5</text>
<text x="131.7" y="143.8">BCUBS6</text>
<text x="144.4" y="140.3">57</text>
<text x="144.4" y="142.8">58</text>
<text x="104" y="148.2" transform="rotate(-90 104 148.2)">AGND</text>
<text x="108.9" y="148.2" transform="rotate(-90 108.9 148.2)">GND</text>
<text x="111.3" y="148.2" transform="rotate(-90 111.3 148.2)">GND</text>
<text x="113.7" y="148.2" transform="rotate(-90 113.7 148.2)">GND</text>
<text x="116.2" y="148.2" transform="rotate(-90 116.2 148.2)">GND</text>
<text x="118.6" y="148.2" transform="rotate(-90 118.6 148.2)">GND</text>
<text x="121" y="148.2" transform="rotate(-90 121 148.2)">GND</text>
<text x="123.5" y="148.2" transform="rotate(-90 123.5 148.2)">GND</text>
<text x="125.9" y="148.2" transform="rotate(-90 125.9 148.2)">GND</text>
<text x="130.8" y="148.2" transform="rotate(-90 130.8 148.2)">PAD</text>
<text x="131.7" y="146.3">BCUBS7</text>
<text x="144.4" y="145.2">59</text>
<text x="102.9" y="154.9" transform="rotate(-90 102.9 154.9)">10</text>
<text x="107.8" y="153.8" transform="rotate(-90 107.8 153.8)">1</text>
<text x="110.2" y="153.8" transform="rotate(-90 110.2 153.8)">5</text>
<text x="112.7" y="154.8" transform="rotate(-90 112.7 154.8)">11</text>
<text x="115.1" y="154.9" transform="rotate(-90 115.1 154.9)">15</text>
<text x="117.5" y="154.9" transform="rotate(-90 117.5 154.9)">25</text>
<text x="120" y="154.9" transform="rotate(-90 120 154.9)">35</text>
<text x="122.4" y="154.9" transform="rotate(-90 122.4 154.9)">47</text>
<text x="124.8" y="154.9" transform="rotate(-90 124.8 154.9)">51</text>
<text x="129.7" y="156.7" transform="rotate(-90 129.7 156.7)">PAD</text>
</g>
<text font-size="1.7" fill="#f57c10" x="239.5" y="50.7">Done</text>
<g font-size="1.7" fill="#757575">
<text x="240.7" y="53.7">DONE/2.4D</text>
<text x="240.7" y="58.6">PROGRAM_B/2.4D</text>
<text x="179.9" y="63.5">TCK/2.4E</text>
<text x="179.9" y="65.9">TDI/2.3E</text>
<text x="211.5" y="61">QSPI_SCK</text>
<text x="153.1" y="68.3">TDO/2.3E</text>
<text x="179.9" y="70.8">TMS/2.4E</text>
<text x="211.5" y="70.8">TCK/2.4E</text>
<text x="211.5" y="73.2">TDI/2.3E</text>
<text x="211.5" y="75.6">TDO/2.3E</text>
<text x="211.5" y="78.1">TMS/2.4E</text>
<text x="222.7" y="100.5">U3</text>
<text x="153.1" y="107.2">USB_RX/2.3D</text>
<text x="171.1" y="107.2">QSPI_D1/1.2B</text>
<text x="171.1" y="104.8">QSPI_D3/1.2B</text>
<text x="255.3" y="107.2">QSPI_SCK</text>
<text x="153.1" y="109.7">USB_TX/2.3D</text>
<text x="171.1" y="109.7">QSPI_D2/1.2B</text>
<text x="171.1" y="112.1">QSPI_D0/1.2A</text>
<text x="255.3" y="109.7">QSPI_CS/1.2B</text>
<text x="220" y="116.4">SPI_FLASH-X25XXSMD1</text>
<text x="40.3" y="122.4">U6</text>
<text x="37.6" y="138.2">93C56B</text>
</g>
</svg>
